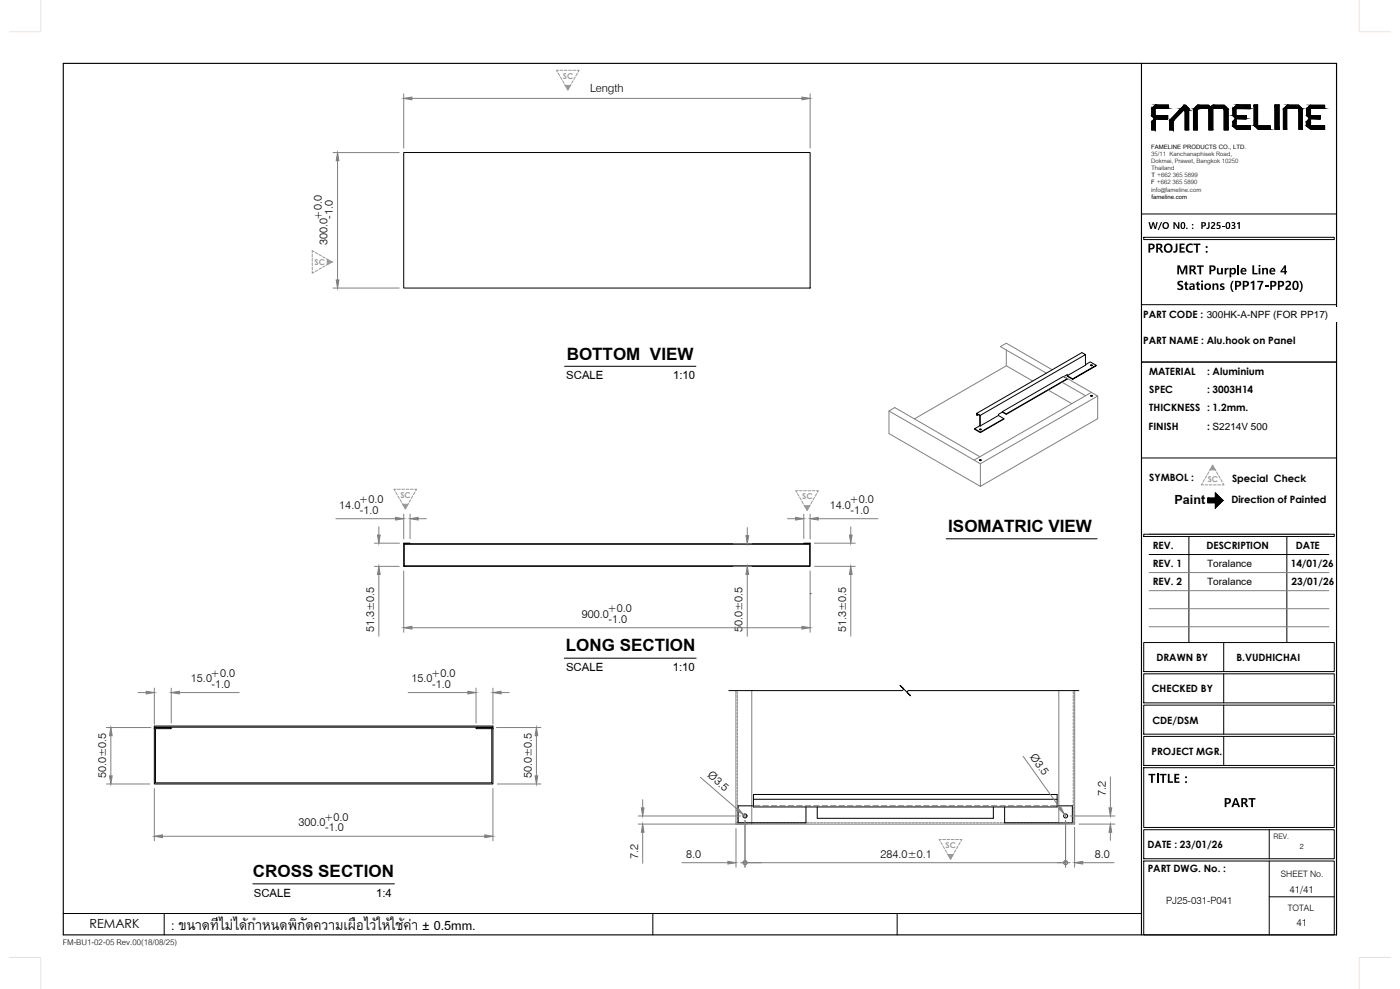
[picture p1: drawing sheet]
<svg xmlns="http://www.w3.org/2000/svg" width="841mm" height="594mm" viewBox="0 0 841 594" stroke-linecap="round" stroke-linejoin="round" font-family="sans-serif">
<!-- layer: 0 -->
<g fill="none" stroke="#000" stroke-width=".6">
<path d="M692 65l2-2h8v2h-8v4h7v2h-7v7h-2v-5l2-2-2-1zM711 63h1l2 2v13h-2v-12h-1l-6 7v5h-2v-6zM719 63h7l1 1 2-1h6l3 3v12h-3v-13h-6v13h-3v-13h-7v13h-2v-12zM741 65l2-2h8v2h-9v4h7v2h-7v5h9v2h-8l-2-2v-3l1-2-1-2zM753 63h2v13h8v2h-7l-3-3zM766 63h2v15h-2zM771 65l2-2h7l2 2v13h-2v-13h-7v13h-2zM785 65l2-2h9v2h-9v4h6v2h-6v5h9v2h-9l-2-2v-3l2-2-2-2zM243 92h244v81h-244zM686 129h117M687 143h115v1h-115zM686 183h117"/>
<path d="M652 219l3-2 3 2M652 213v6l-11 7 3 2M655 220h1M686 217h117M639 226l2-1v1l3 2M641 227l-2-1-37 21M644 228l14-9zM655 238h1M585 258l4 2M587 248l63-36 2 1-63 37M588 249l-1 1M588 258h1"/>
<path d="M589 256h.1M589 250l-2-2v1l2 1v6l-4 2 4 2M589 250v6M589 260l14-9-14 9M602 248l2 1 37-22-37 22M602 248l2 1M602 248l-2 1v1M603 251l-3-1-11 6M589 277h.1M686 275h117M487 326h-4l3 1v13h-243v-13l3-1h-3v14h244v-14M687 321h115v1h-115z"/>
<path d="M690 333h108M714 322v64M773 322v64M687 386h115v17h-115zM735 386v17M687 405h115v17h-115zM735 405v17M93 438v-1h10v1h-10v32h202v-32h-9v-1h9l1 1M93 438v33h203v-33M93 438v-2h203v2M93 437h203M687 424h115v17h-115z"/>
<path d="M735 424v17M687 442h115v18h-115zM735 442v18M453 477h182v8h-182zM687 461h115v36h-115zM453 484h-10v10h41v-9M453 480h182M491 485v7h106v-7M635 484h9v10h-40v-9M687 498h115v18h-115zM762 498v18M687 517h115v45h-115z"/>
<path d="M762 517v45M762 539h40M38 549h648M99 549v13M392 549v13M539 549v13"/>
<circle cx="656" cy="219" r=".4"/>
<circle cx="656" cy="238" r=".4"/>
<circle cx="589" cy="258" r=".4"/>
<circle cx="589" cy="276" r=".4"/>
<circle cx="448" cy="490" r="1.2"/>
<circle cx="640" cy="490" r="1.2"/>
</g>
<!-- layer: ceiling -->
<path d="M243 327h243" fill="none" stroke="#000" stroke-width=".6"/>
<!-- layer: 0 -->
<g fill="none" stroke="#808080" stroke-width=".6">
<path d="M243 56v33M247 59h235M487 56v33M200 92h40M203 97v71M200 173h40M605 210v10l15 9M605 220l-56 32M630 234l14 8M632 222l-27-16-4 2 28 16M638 230l14 8M639 226l20 12v13l-70 41"/>
<path d="M656 236l-71 40M659 238l-70 41M534 247l55 32v13l-55-32v-13l4-2 51 29M202 312h36M228 316v5M243 309v15M246 309v15M251 312h5M449 317v5M473 312h5M483 309v15M487 309v15"/>
<path d="M492 312h35M511 316v5M225 326h15M441 327h11M489 326h25M690 321h108M225 340h15M228 345v37M243 343v37M441 340h11M449 345v37M487 343v37"/>
<path d="M489 340h25M511 345v37M690 344h108M690 355h108M247 377h235M690 366h108M690 376h108M83 416h5M93 413v22M103 413v21M108 416h36M245 416h36"/>
<path d="M286 413v21M296 413v22M301 416h5M442 415v80M443 415h.1M443 416v1M443 418v1M443 420v1M452 415v80M636 415v80M645 415h.1M645 416v1"/>
<path d="M645 418v1M645 420v1M646 415v80h-263M64 437h27M298 437h27M443 422v1M443 424v1M443 426v1M443 428v1M443 430v1M443 432v1M443 434v1"/>
<path d="M443 436v1M443 438v1M645 422v1M645 424v1M645 426v1M645 428v1M645 430v1M645 432v1M645 434v1M645 436v1M645 438v1M67 442v24"/>
<path d="M322 442v24M443 440v1M443 442v1M443 444v1M443 446v1M443 448v2M443 450v2M443 452v2M443 454v2M443 456v2M443 458v2M615 454l22 31"/>
<path d="M645 440v1M645 442v1M645 444v1M645 446v1M645 448v2M645 450v2M645 452v2M645 454v2M645 456v2M645 458v2M64 471h26M93 474v31"/>
<path d="M296 474v31M299 471h26M421 467l22 19v-1M443 460v2M443 462v2M443 464v2M443 466v2M443 469v1M443 471v1M443 473v1M443 475v1M443 477v1"/>
<path d="M443 479v1M645 460v2M645 462v2M645 464v2M645 466v2M645 469v1M645 471v1M645 473v1M645 475v1M645 477v1M645 479v1M667 467v18"/>
<path d="M383 490h62M386 480v5M386 500v19M442 494h1M442 498v23M443 481v1M443 483v1M443 487v1M443 489v1M443 491v1M443 493v1M444 494h1"/>
<path d="M446 494h1M447 490h1M448 490h.1M448 493v28M448 494h1M450 494h2M452 494h2M454 494h2M456 494h2M458 494h2M460 494h2M462 494h2"/>
<path d="M464 494h2M466 494h2M469 494h1M471 494h1M473 494h1M475 494h1M477 494h1M479 494h1M481 494h1M483 494h1M485 494h1M487 494h1"/>
<path d="M489 494h1M491 494h1M493 494h1M495 494h1M497 494h1M499 494h1M501 494h1M503 494h1M505 494h1M507 494h2M509 494h2M511 494h2"/>
<path d="M513 494h2M515 494h2M517 494h2M519 494h2M521 494h2M523 494h2M525 494h2M527 494h2M530 494h1M532 494h1M534 494h1M536 494h1"/>
<path d="M538 494h1M540 494h1M542 494h1M544 494h1M546 494h1M548 494h1M550 494h1M552 494h1M554 494h1M556 494h1M558 494h1M560 494h1"/>
<path d="M562 494h1M564 494h1M566 494h2M568 494h2M570 494h2M572 494h2M574 494h2M576 494h2M578 494h2M580 494h2M582 494h2M584 494h2"/>
<path d="M586 494h2M589 494h1M591 494h1M593 494h1M595 494h1M597 494h1M599 494h1M601 494h1M603 494h1M605 494h1M607 494h1M609 494h1"/>
<path d="M611 494h1M613 494h1M615 494h1M617 494h1M619 494h1M621 494h1M623 494h1M625 494h1M627 494h2M629 494h2M631 494h2M633 494h2"/>
<path d="M635 494h11M640 490h.1M640 493v28M643 490h27M645 481v1M645 483v1M645 485v1M645 487v1M645 489v1M645 491v1M645 493v1M646 497v24"/>
<path d="M648 495h22M667 500v5M98 502h193M410 518h27M445 518h198M650 518h19"/>
<circle cx="448" cy="518" r="1.2"/>
<circle cx="640" cy="518" r="1.2"/>
</g>
<g fill="none" stroke="#666" stroke-width=".6">
<path d="M453 484h4M458 484h4M463 484h4M468 484h4M473 484h4M479 484h3M484 484h3M489 484h3M494 484h3M499 484h3M504 484h3M509 484h3"/>
<path d="M514 484h4M519 484h4M524 484h4M529 484h4M535 484h3M540 484h3M545 484h3M550 484h3M555 484h3M560 484h3M565 484h3M570 484h3"/>
<path d="M575 484h4M580 484h4M585 484h4M590 484h4M596 484h3M601 484h3M606 484h3M611 484h3M616 484h3M621 484h3M626 484h3M631 484h4"/>
</g>
<!-- layer: T E X T -->
<g fill="#000">
<path d="M690 133h1v4l1-4h1l1 4 1-4-1 5-1-4-1 4h-1zM697 133h1l-2 5h-1zM705 133h1l2 3v-3v5l-2-4v4h-1zM726 133h1v4l-2 1v-1l1-1zM728 134l1-1 1 1v1l-2 2h2v1h-3l1-2 1-1v-1h-1zM731 133h2v1h-1v1h1v1v1l-1 1-1-1h1v-1h-1zM734 136h2h-2zM740 134l1-1 1 1-1 1 1 2h-1h-1h1v-1h-1l1-2h-1zM743 134l2-1v5h-1v-4l-1 1zM706 146h1v5l-1 1h-1v-1h1v-1zM709 146h3v1h-2v2h1h-1v2h2v1h-3zM713 147l1-1h2v1h-1l-2 2 1 2h2v1h-2l-1-1-1-2z"/>
<path d="M717 146h4v1h-1v5h-1v-5h-2zM708 169h1h2v1l-2-1-1 1 3 2-1 2h-3v-1h1h2l-3-2zM707 159h2l1 5 2-5h1v6h-1v-5l-1 5h-1l-2-5v5h-1zM712 169h1v1h1v1h-1v2h1v1h-2v-3h-1zM719 169h1v1h1v1h-1v2h1v1h-2v-3h-1zM719 159h4v1h-1v5h-1v-5h-2zM728 170h1v1l1-1 2 1v3h-1v-2l-1-1h-1v3h-1zM733 171l2-1v1h-1l2 1-1 2h-2v-1h2l-2-1zM731 161h1l1 3h1v-3h1v4h-1v-1l-1 1-2-1zM736 161h1v1l1-1v1h-1v3h-1zM740 169h1l-1 3v2l1 1h-1l-1-2v-2zM743 159h1v6h-1z"/>
<path d="M751 169h3v5h-2v-4h-1zM752 159h1v5h2v1h-3zM755 169h4l-2 5h-1l2-4h-3zM758 161h1v1l1-1h1l1 4h-1v-3h-1h-1v3h-1zM760 172h2h-2zM772 169h2h1v2l-2 2h3v1h-4v-1l3-3-1-1-2 1zM780 169h2l1 2-1 2-1 2h-1l2-2v-2zM690 465h4v1h-1v4h-2v-4h-1zM695 465h1v5h-1zM697 465h4v1h-2v4h-1v-4h-1zM702 465h1v4h2v1h-3zM705 465h3v1h-1v1h1v1h-1v1h2v1h-4z"/>
<path d="M750 479h4v1h-1v5h-1v-5h-2z"/>
<path d="M698 135a2.1 2.1 0 0 1 4 0 2.1 2.1 0 0 1-4 0zM699 135a1.5 1.5 0 0 0 3 0 1.5 1.5 0 0 0-3 0z"/>
<path d="M710 134l1-1 1 1v3l-1 1-1-1h-1zM710 134v2l1 1v-2z"/>
<path d="M716 135a.5 .5 0 0 1 1 0 .5 .5 0 0 1-1 0zM716 137a.5 .5 0 0 1 1 0 .5 .5 0 0 1-1 0z"/>
<path d="M722 133l2 1v2h-2v2zM722 134v1h1l1-1z"/>
<path d="M737 134l1-1 1 1v3l-1 1-1-1h-1zM737 134v2l1 1v-2z"/>
<path d="M690 146h3l1 2-1 1-2 1v2h-1zM691 147v2h1v-1z"/>
<path d="M695 146h2l1 1v2h-1l2 3h-1l-2-2v2h-1zM696 147v2h1v-2z"/>
<path d="M699 149a3 3 0 0 1 6 0 3 3 0 0 1-6 0zM701 147l-1 2v1l1 1h1l1-1v-2l-1-1z"/>
<path d="M724 148a.6 .6 0 0 1 1 0 .6 .6 0 0 1-1 0zM724 151a.6 .6 0 0 1 1 0 .6 .6 0 0 1-1 0z"/>
<path d="M756 160a.6 .6 0 0 1 1 0 .6 .6 0 0 1-1 0zM756 161h1v4h-1z"/>
<path d="M772 159h1v4v2h-1v-1h-3zM772 161l-2 2h2z"/>
<path d="M715 171l2-1v1l1 3h-1h-1h-1v-2h2l-1-1h-1zM716 172v1h1v-1z"/>
<path d="M715 159l3 1v1l-1 1 2 3h-1l-2-2v2h-1zM716 160v2h1v-1z"/>
<path d="M722 169a.6 .6 0 0 1 1 0 .6 .6 0 0 1-1 0zM722 170h1v4h-1z"/>
<path d="M723 172a2.5 2.5 0 0 1 5 0 2.5 2.5 0 0 1-5 0zM724 172a1.5 1.5 0 0 0 3 0 1.5 1.5 0 0 0-3 0z"/>
<path d="M727 159h2l1 2v1l-2 1v2h-1zM728 160v2h1v-1z"/>
<path d="M739 161h1v1l2-1 1 1-1 3h-2v-1v3h-1zM740 163a1.1 1.1 0 0 0 2 0 1.1 1.1 0 0 0-2 0z"/>
<path d="M742 169h3l1 1-1 2h-2v2h-1zM743 170v1h1v-1z"/>
<path d="M747 169h2l1 1v2h-2v2h-1zM748 170v1h1v-1z"/>
<path d="M746 161h1h1l1 2h-3l1 1h1v1h-1l-1-1-1-1zM747 162h-1h2z"/>
<path d="M763 169h3l1 1-1 2h-2v2h-1zM764 170v1h1l1-1z"/>
<path d="M763 161h1h2v2h-2v1h2v1h-2l-1-1v-1zM764 162h1z"/>
<path d="M768 169h3v1v2h-2v2h-1zM769 170v1h1v-1z"/>
<path d="M777 169h2l1 1v3l-1 1h-2v-1l-1-2zM778 170l-1 3h1l1-3z"/>
<path d="M712 467a.6 .6 0 0 1 1 0 .6 .6 0 0 1-1 0zM712 470a.6 .6 0 0 1 1 0 .6 .6 0 0 1-1 0z"/>
<path d="M736 479l3 1v1v1l-2 1v2h-1zM737 480v2h1v-1z"/>
<path d="M742 479h1l2 6h-1l-1-1h-2v1h-1zM742 480v3h1z"/>
<path d="M746 479l3 1v2h-1l2 3h-1l-2-2v2h-1zM747 480v2h1v-2z"/>
<circle cx="713" cy="137" r=".4"/>
</g>
<!-- layer: 0 -->
<path d="M728 280l2 2h-3z" fill="#999" stroke="#999" stroke-width=".6"/>
<g fill="none" stroke="#999" stroke-width=".6">
<path d="M722 290v1h1M724 288l-1 1M724 291h1M725 286l-1 1M726 284l-1 1M726 291h2M727 281v2M728 281v-1l1 1M729 291h2M730 281v2M731 284l1 1M732 291h1"/>
<path d="M732 286l1 1M733 288l1 1M735 290v1h-1"/>
</g>
<!-- layer: FL-Support ii -->
<path d="M726 299h4v-3l5 5-5 4v-3h-4z" fill="none" stroke="#000" stroke-width=".68"/>
<g fill="#000" stroke="#000" stroke-width=".6">
<path d="M730 296l3 3h-3zM730 302h3l-3 3z"/>
<path d="M726 299l9 2-2-2zM726 299l9 2h-9z"/>
<path d="M726 301l7 1 2-1zM726 301l7 1h-7z"/>
</g>
<!-- layer: 0 -->
<g fill="#000" stroke="#000" stroke-width=".6">
<path d="M692 65l2 4v-4zM692 65l2 4h-2z"/>
<path d="M693 71l1 2v-2zM693 71l1 2h-2z"/>
<path d="M692 73l2 5v-5zM692 73l2 5h-2z"/>
<path d="M692 69l9 1zM692 69l9 1z"/>
<path d="M692 70l9 1v-1zM692 70l9 1h-7z"/>
<path d="M694 71h7zM694 71h7z"/>
<path d="M694 63l8 2v-2zM692 65l2-2 8 2z"/>
<path d="M692 65h10zM692 65h10z"/>
<path d="M703 73l2 5v-5zM703 73l2 5h-2z"/>
<path d="M703 72h2zM703 72l2 1z"/>
<path d="M708 66l-3 6 6-6zM708 66l-3 6h-2z"/>
<path d="M711 63l3 2-2-2zM711 63l3 2h-5z"/>
<path d="M709 65l5 1v-1zM709 65l5 1h-6z"/>
<path d="M712 66l2 12v-12zM712 66l2 12h-2z"/>
<path d="M717 65l2 1v-1zM717 65l2 1h-2z"/>
<path d="M717 66l2 12v-12zM717 66l2 12h-2z"/>
<path d="M719 63l8 1-1-1zM719 63l8 1h-9z"/>
<path d="M726 65l3 13v-13zM726 65l3 13h-3z"/>
<path d="M729 63l7 1-1-1zM727 64l2-1 7 1z"/>
<path d="M718 64l19 1-1-1zM718 64l19 1h-20z"/>
<path d="M735 65l3 1zM735 65l3 1z"/>
<path d="M735 66l3 12v-12zM735 66l3 12h-3z"/>
<path d="M741 65l1 4v-4zM741 65l1 4h-1zM741 69h1zM741 69h1z"/>
<path d="M742 71v2v-2zM742 71v2h-1z"/>
<path d="M741 73l1 3v-3zM741 73l1 3h-1z"/>
<path d="M741 69l8 2v-2zM741 69l8 2h-7z"/>
<path d="M742 71h7zM742 71h7z"/>
<path d="M743 63l8 2v-2zM741 65l2-2 8 2z"/>
<path d="M741 65h10zM741 65h10z"/>
<path d="M741 76h10zM741 76h10z"/>
<path d="M741 76l10 2v-2zM741 76l10 2h-8z"/>
<path d="M753 63l2 12v-12zM753 63l2 12h-2z"/>
<path d="M753 75l2 1zM753 75l2 1z"/>
<path d="M754 76l9 2v-2zM754 76l9 2h-7z"/>
<path d="M766 63l2 15v-15zM766 63l2 15h-2z"/>
<path d="M771 65h2zM771 65h2h-2z"/>
<path d="M771 65l2 13v-13zM771 65l2 13h-2z"/>
<path d="M773 63l9 2-2-2zM771 65l2-2 9 2z"/>
<path d="M780 65h2zM780 65h2z"/>
<path d="M780 65l2 13v-13zM780 65l2 13h-2z"/>
<path d="M785 76h11zM785 76h11z"/>
<path d="M785 65h2zM785 65h2z"/>
<path d="M785 65l2 4v-4zM785 65l2 4h-2z"/>
<path d="M785 69h2zM785 69h2z"/>
<path d="M786 71l1 2v-2zM786 71l1 2h-2z"/>
<path d="M785 73l2 3v-3zM785 73l2 3h-2z"/>
<path d="M785 69l8 2v-2zM785 69l8 2h-6z"/>
<path d="M787 71h6zM787 71h6z"/>
<path d="M787 63l9 2v-2zM785 65l2-2 9 2z"/>
<path d="M785 76l11 2v-2zM785 76l11 2h-9z"/>
</g>
<!-- layer: 000 - H A T C H -->
<path d="M339 220h79M568 324h91M339 395h79M152 531h85" fill="none" stroke="#000" stroke-width=".6"/>
<!-- layer: 0 -->
<g fill="#808080" stroke="#808080" stroke-width=".6">
<path d="M93 502l5-1v2z"/>
<path d="M291 501l5 1-5 1z"/>
<path d="M66 466h1v5z"/>
<path d="M67 437v5h-1z"/>
<path d="M321 466h2l-1 5z"/>
<path d="M322 437l1 5h-2z"/>
<path d="M88 415l5 1-5 1z"/>
<path d="M103 416l5-1v2z"/>
<path d="M296 416l5-1v2z"/>
<path d="M281 415l5 1-5 1z"/>
<path d="M667 495l1 5h-2z"/>
<path d="M666 485h2l-1 5z"/>
<path d="M385 485h2l-1 5z"/>
<path d="M386 495l1 5h-2z"/>
<path d="M636 486l1-1 2 4z"/>
<path d="M444 486l3 3-5-2z"/>
<path d="M437 517l5 1-5 1z"/>
<path d="M646 518l4-1v2z"/>
<path d="M243 59l4-1v2z"/>
<path d="M482 58l5 1-5 1z"/>
<path d="M203 92l1 5h-2z"/>
<path d="M202 168h2l-1 5z"/>
<path d="M227 321h1v5z"/>
<path d="M228 340v5h-1z"/>
<path d="M510 321h2l-1 5z"/>
<path d="M511 340l1 5h-2z"/>
<path d="M478 311l5 1h-5z"/>
<path d="M487 312l5-1v1z"/>
<path d="M246 312l5-1v1z"/>
<path d="M238 311l5 1h-5z"/>
<path d="M448 322h2l-1 5z"/>
<path d="M449 340l1 5h-2z"/>
<path d="M243 377l4-1v2z"/>
<path d="M482 376l5 1-5 1z"/>
</g>
<!-- layer: 000 - PART-SYMBOL_BREAKER_CUT_COLOR_1 -->
<path d="M438 415h104l1-2-2-1 6 6-2-2 1-1h102" fill="none" stroke="#000" stroke-width=".6"/>
<!-- layer: FL-Dwg -->
<g fill="#999" stroke="#999" stroke-width=".6">
<path d="M569 513h4l-2 3z"/>
<path d="M340 51h3l-2 3z"/>
<path d="M242 303h3l-1 3z"/>
<path d="M483 304h3l-1 3z"/>
<path d="M197 156l2 1h-2zM197 157v2l2-2z"/>
</g>
<g fill="none" stroke="#999" stroke-width=".6">
<path d="M335 44l1 1M335 42h-1l1 1M336 42h2M337 46v2M338 48l1 2M339 42h2M339 51l1 1M341 53v1l1-1M342 42h1M343 51l-1 1M344 42h2M344 48l-1 2"/>
<path d="M346 46l-1 2M347 42h1l-1 1M347 44l-1 1M188 153v1M188 155v2M188 158v2M189 151h-1v1M189 152h2M192 153l1 1M194 154l1 1M195 160l-1 1M196 155l2 1"/>
<path d="M198 158l-2 1M198 157h1l-1 1M188 163v1h1M188 160v2M191 162l-2 1M193 161l-1 1M238 296l1 1M238 294h-1v1M239 294h1M239 298l1 1M241 294h2M244 294h2"/>
<path d="M247 294h1M248 298l-1 1M249 294h1v1M249 296l-1 1M479 297l1 1M479 295h-1l1 1M480 295h2M480 299l1 1M483 295h1M485 295h2M488 295h2M489 299l-1 1"/>
<path d="M490 295h2l-1 1M491 297l-1 1M240 300l1 2M242 302v2M243 305l1 1v-1M245 302v2M247 300l-1 2M482 301l1 2M483 303l1 2M484 305l1 2v-2M487 303l-1 2M488 301l-1 2"/>
<path d="M565 506l1 2M565 504h-1l1 1M566 504h2M567 508v2M568 511l1 1M569 504h2M569 513l1 1M570 515l1 1 1-1M571 504h2M573 513l-1 1M574 504h2M574 511l-1 1"/>
<path d="M575 508v2M577 504h1l-1 1M577 506l-1 2"/>
</g>
<!-- layer: 0 -->
<g fill="#000">
<circle cx="243" cy="340" r=".3"/>
<circle cx="487" cy="357" r=".3"/>
</g>
<!-- layer: 000 - L I N E 0.1 -->
<path d="M24 0v19h-18M816 0v19h19M6 575h18v19M835 575h-19v19" fill="none" stroke="#ffd9cc" stroke-width=".6"/>
<path d="M803 38h-765v524h765" fill="none" stroke="#000" stroke-width=".68"/>
<path d="M803 38v524" fill="none" stroke="#000" stroke-width=".6"/>
<!-- layer: 0 -->
<path d="M686 38v524M803 38v524" fill="none" stroke="#000" stroke-width=".68"/>
<g fill="#fff">
<path d="M724 185h109v8h-109z" fill-rule="evenodd"/>
<path d="M727 252h64v9h-64z" fill-rule="evenodd"/>
</g>
<text font-size="173.5" x="360" y="212">900</text>
<g font-size="15.7">
<text x="340" y="216">BOTTOM VIEW</text>
<text x="570" y="320">ISOMATRIC VIEW</text>
<text x="340" y="391">LONG SECTION</text>
<text x="152" y="527">CROSS SECTION</text>
</g>
<g font-size="11.6">
<text x="706" y="302">Paint</text>
<text x="103" y="559">: ขนาดที่ไม่ได้กำหนดพิกัดความเผื่อไว้ให้ใช้ค่า ± 0.5mm.</text>
</g>
<g font-size="10.4">
<text x="340" y="228">SCALE</text>
<text x="404" y="228">1:10</text>
<text x="340" y="403">SCALE</text>
<text x="404" y="403">1:10</text>
<text x="152" y="539">SCALE</text>
<text x="226" y="539">1:4</text>
</g>
<g font-size="9.3">
<text x="725" y="340">Toralance</text>
<text x="725" y="351">Toralance</text>
</g>
<text font-size="7.6" x="54" y="557">REMARK</text>
<text font-size="7.2" x="38" y="567">FM-BU1-02-05 Rev.00(18/08/25)</text>
<g font-size="6.8">
<text x="354" y="55">Length</text>
<text x="193" y="132" transform="rotate(-90 193 132)">+0.0</text>
<text x="200" y="131" transform="rotate(-90 200 131)">-1.0</text>
<text x="197" y="147" transform="rotate(-90 197 147)">300.0</text>
<text x="204" y="305">14.0</text>
<text x="216" y="302">+0.0</text>
<text x="498" y="305">14.0</text>
<text x="510" y="302">+0.0</text>
<text x="216" y="309">-1.0</text>
<text x="511" y="309">-1.0</text>
<text x="350" y="371">900.0</text>
<text x="365" y="368">+0.0</text>
<text x="366" y="374">-1.0</text>
<text x="225" y="380" transform="rotate(-90 225 380)">51.3±0.5</text>
<text x="446" y="380" transform="rotate(-90 446 380)">50.0±0.5</text>
<text x="508" y="380" transform="rotate(-90 508 380)">51.3±0.5</text>
<text x="127" y="407">+0.0</text>
<text x="259" y="407">+0.0</text>
<text x="115" y="410">15.0</text>
<text x="127" y="413">-1.0</text>
<text x="247" y="410">15.0</text>
<text x="260" y="413">-1.0</text>
<text x="619" y="455" transform="rotate(55 619 455)">Ø3.5</text>
<text x="64" y="468" transform="rotate(-90 64 468)">50.0±0.5</text>
<text x="319" y="468" transform="rotate(-90 319 468)">50.0±0.5</text>
<text x="425" y="466" transform="rotate(41 425 466)">Ø3.5</text>
<text x="664" y="478" transform="rotate(-90 664 478)">7.2</text>
<text x="179" y="496">300.0</text>
<text x="195" y="493">+0.0</text>
<text x="195" y="499">-1.0</text>
<text x="412" y="515">8.0</text>
<text x="529" y="515">284.0±0.1</text>
<text x="658" y="515">8.0</text>
<text x="383" y="516" transform="rotate(-90 383 516)">7.2</text>
</g>
<g font-size="6">
<text x="687" y="191">PART CODE :</text>
<text x="725" y="191">300HK-A-NPF (FOR PP17)</text>
<text x="687" y="207">PART NAME : Alu.hook on Panel</text>
<text x="690" y="225">MATERIAL</text>
<text x="725" y="225">: Aluminium</text>
<text x="690" y="236">SPEC</text>
<text x="725" y="236">: 3003H14</text>
<text x="690" y="247">THICKNESS : 1.2mm.</text>
<text x="690" y="258">FINISH</text>
<text x="725" y="258">: MILL FIISH</text>
<text x="728" y="259">S2214V 500</text>
<text x="690" y="289">SYMBOL :</text>
<text x="740" y="289">Special Check</text>
<text x="740" y="302">Direction of Painted</text>
<text x="692" y="330">REV.</text>
<text x="725" y="330">DESCRIPTION</text>
<text x="778" y="330">DATE</text>
<text x="692" y="340">REV. 1</text>
<text x="775" y="341">14/01/26</text>
<text x="692" y="351">REV. 2</text>
<text x="776" y="351">23/01/26</text>
<text x="695" y="397">DRAWN BY</text>
<text x="743" y="397">B.VUDHICHAI</text>
<text x="692" y="416">CHECKED BY</text>
<text x="692" y="435">CDE/DSM</text>
<text x="692" y="453">PROJECT MGR.</text>
<text x="689" y="509">DATE : 23/01/26</text>
<text x="689" y="524">PART DWG. No. :</text>
<text x="775" y="536">41/41</text>
<text x="701" y="543">PJ25-031-P041</text>
<text x="779" y="556">41</text>
</g>
<g font-size="5.5">
<text x="692" y="89">FAMELINE PRODUCTS CO., LTD.</text>
<text x="692" y="94">35/11 Kanchanaphisek Road,</text>
<text x="691" y="98">Dokmai, Prawet, Bangkok 10250</text>
<text x="692" y="102">Thailand</text>
<text x="692" y="107">T +662 365 5899</text>
<text x="692" y="111">F +662 365 5890</text>
<text x="692" y="115">info@fameline.com</text>
<text x="692" y="119">fameline.com</text>
</g>
<g font-size="5.3">
<text x="769" y="527">SHEET No.</text>
<text x="774" y="547">TOTAL</text>
</g>
<g font-size="4.8" fill="#999">
<text x="338" y="47">SC</text>
<text x="189" y="159">SC</text>
<text x="726" y="289">SC</text>
<text x="241" y="299">SC</text>
<text x="482" y="300">SC</text>
<text x="568" y="509">SC</text>
</g>
<g font-size="4.5">
<text x="765" y="504">REV.</text>
<text x="781" y="510">2</text>
</g>
</svg>
